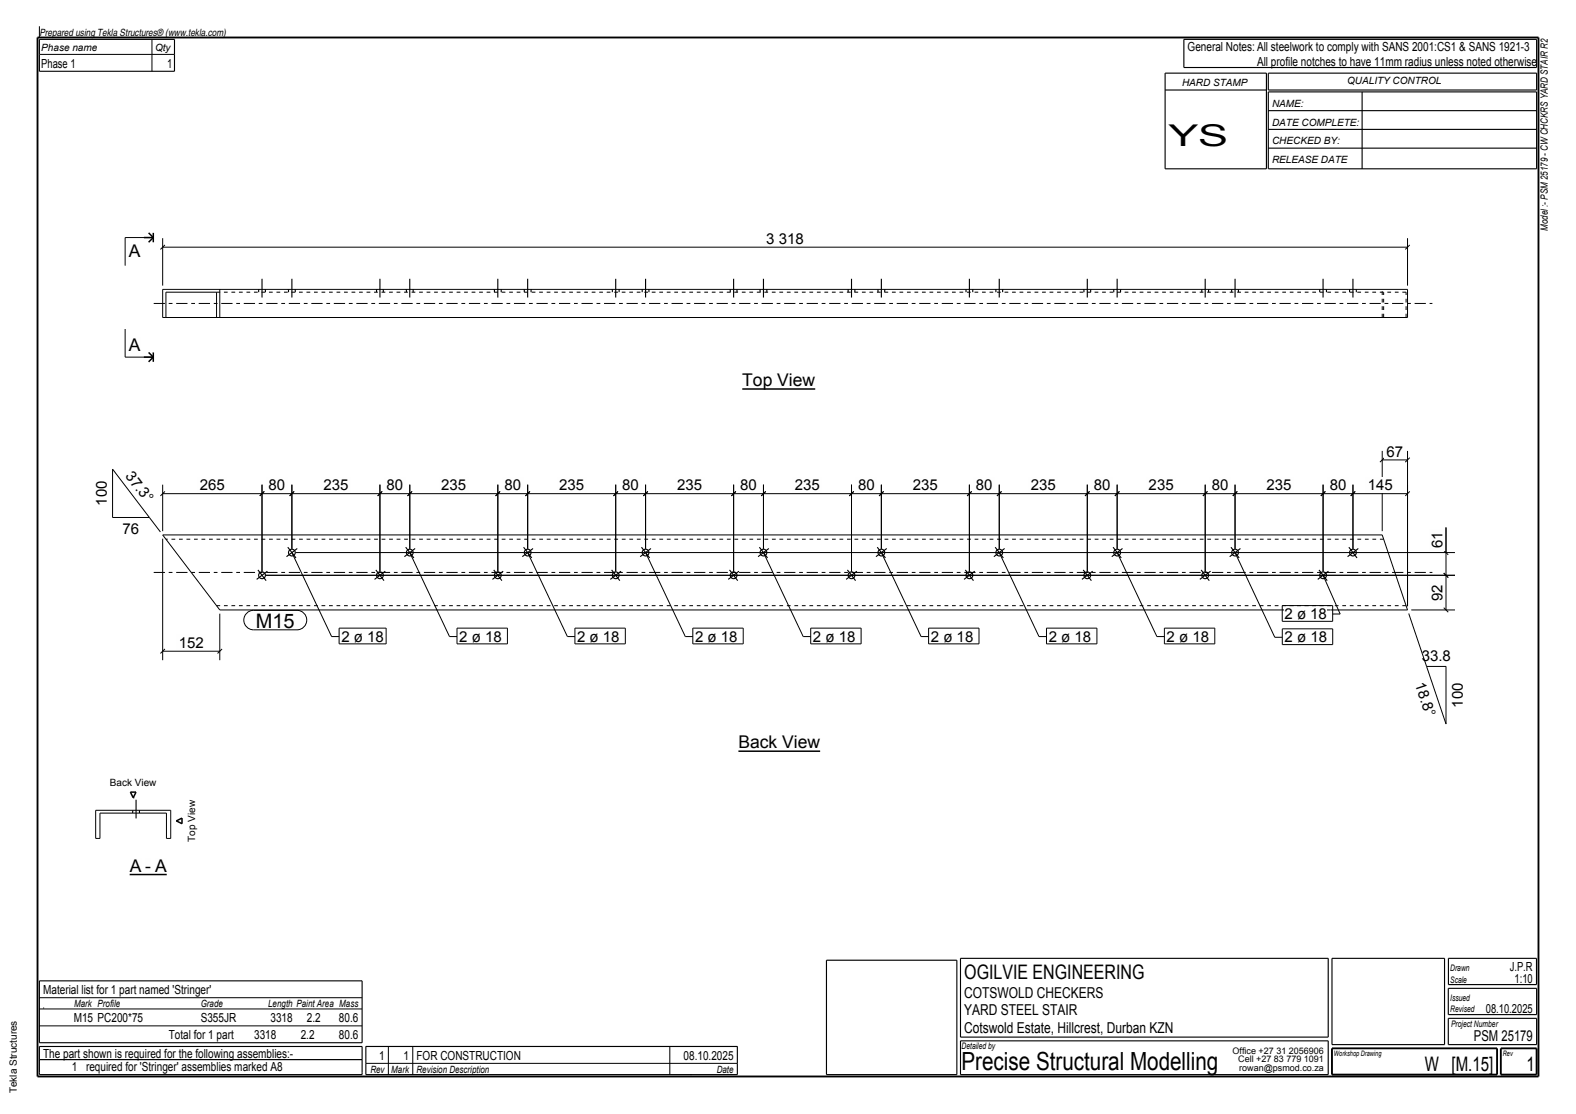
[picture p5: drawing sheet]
<svg xmlns="http://www.w3.org/2000/svg" width="420mm" height="297mm" viewBox="0 0 420 297" stroke-linecap="round" stroke-linejoin="round" font-family="sans-serif">
<path d="M10 10h400v277h-400z" fill="none" stroke="#000" stroke-width=".5"/>
<path d="M197.8 103.7h19.5" fill="none" stroke="#000" stroke-width=".4"/>
<path d="M197.8 99.5h19.5v3.5h-19.5z" fill-rule="evenodd" fill="#fefefb"/>
<path d="M196.8 200.3h21.8" fill="none" stroke="#000" stroke-width=".4"/>
<path d="M196.8 196h21.8v3.5h-21.8z" fill-rule="evenodd" fill="#fefefb"/>
<path d="M34.6 233.2h9.8" fill="none" stroke="#000" stroke-width=".4"/>
<g fill="#fefefb">
<path d="M34.6 228.9h3.1v3.5h-3.1z" fill-rule="evenodd"/>
<path d="M38.7 228.9h1.6v3.5h-1.6z" fill-rule="evenodd"/>
<path d="M41.3 228.9h3.1v3.5h-3.1z" fill-rule="evenodd"/>
</g>
<path d="M34.8 211.2h1.5l-.8 1.5zM47 218.9l1.5-.8v1.5z" fill="none" stroke="#000" stroke-width=".4"/>
<path d="M374.7 77.9h-317M368.4 84.6v-7.4M368.7 84.6v-6.7M374.7 84.6v-6.7M368.7 143.8h-324.5M374.7 161.5h-317" fill="none" stroke="#000" stroke-width=".27" stroke-dasharray="1 1 1 1" stroke-linecap="butt"/>
<g fill="none" stroke="#000" stroke-width=".27">
<path d="M10.5 14.5h36M10.5 7v3M40.5 10.5v8.5M40.9 63.3h-7.5v7.5M43.4 63.5v12.6M43.4 77.2h331.7v7.4h-331.7zM43.4 65.9h331.7M44 65.3l-1.2 1.2M58.6 77.2v7.4M375.1 63.5v12.6M375.7 65.3l-1.2 1.2M33.4 87.7v7.5h7.5"/>
<path d="M44.2 84.6v-6.7h13.5v6.7M39.8 138h-9.8v-12.9l12.7 16.7M43.4 129.2v12.4M43.4 131.6h331.7M44 131l-1.2 1.2M69.8 129.2v23.2M70.4 131l-1.2 1.2M77.8 129.2v17.1M78.4 131l-1.2 1.2M101.2 129.2v23.2M101.8 131l-1.2 1.2M109.2 129.2v17.1"/>
<path d="M109.8 131l-1.2 1.2M132.7 129.2v23.2M133.3 131l-1.2 1.2M140.6 129.2v17.1M141.2 131l-1.2 1.2M164.1 129.2v23.2M164.7 131l-1.2 1.2M172 129.2v17.1M172.6 131l-1.2 1.2M195.5 129.2v23.2M196.1 131l-1.2 1.2M203.5 129.2v17.1"/>
<path d="M204.1 131l-1.2 1.2M226.9 129.2v23.2M227.5 131l-1.2 1.2M234.9 129.2v17.1M235.5 131l-1.2 1.2M258.3 129.2v23.2M258.9 131l-1.2 1.2M266.3 129.2v17.1M266.9 131l-1.2 1.2M289.8 129.2v23.2M290.4 131l-1.2 1.2M297.7 129.2v17.1"/>
<path d="M298.3 131l-1.2 1.2M321.2 129.2v23.2M321.8 131l-1.2 1.2M329.1 129.2v17.1M329.7 131l-1.2 1.2M352.6 129.2v23.2M353.2 131l-1.2 1.2M360.6 129.2v17.1M361.2 131l-1.2 1.2M368.4 122.6h6.7M368.4 120.2v21.4M369 122l-1.2 1.2"/>
<path d="M375.1 120.2v41.4M375.7 131l-1.2 1.2M375.7 122l-1.2 1.2M43.4 143.6v32.4M43.4 142.6h325l6.7 20h-316.5zM70.8 153.4h317M77.8 147.3l10.6 22.4h2M78.8 147.3h309M109.2 147.3l10.6 22.4h2M140.6 147.3l10.6 22.4h2M172 147.3l10.6 22.4h2M203.5 147.3l10.5 22.4h2"/>
<path d="M234.9 147.3l10.6 22.4h2M266.3 147.3l10.6 22.4h2M297.7 147.3l10.6 22.4h2M329.1 147.3l10.6 22.6h2M352.6 153.4l4.6 10.3h-2M384.8 152.8l1.2 1.2M384.8 146.7l1.2 1.2M385.4 140.6v22M43.4 173.6h15.2M44 173l-1.2 1.2M58.6 163.6v12.4M59.2 173l-1.2 1.2"/>
<path d="M375.4 163.6l10 29.4v-15.3h-5.2M376.1 162.6h11.7M384.8 162l1.2 1.2M25.5 216h20v7.5h-1.1v-6.7h-17.8v6.7h-1.1zM10.5 266h86M10.5 273.5h86M10.5 269h86M11.5 268.7h.1M97.5 279h99M103.5 279v7.5M110 279v7.5M178.5 279v7.5"/>
<path d="M10.5 282.5h86M97.5 283.5h99M184 286.5h.1"/>
</g>
<path d="M41 80.9h340.7M41 152.6h340.7" fill="none" stroke="#000" stroke-width=".27" stroke-dasharray="3 1 1 1" stroke-linecap="butt"/>
<g fill="none" stroke="#000" stroke-width=".3">
<path d="M10.5 10.5h36v8.5h-36zM310.5 19.5h27v25.5h-27zM315.5 10.5h94v7.5h-94zM338 19.5h71.5v4.5h-71.5zM310.5 24h27M338 24.5h71.5v20.5h-71.5zM338 29.5h71.5M338 34.5h71.5M338 39.5h71.5M363 24.5v20.5M68.9 77.2v.7M69.8 74.3v5"/>
<path d="M70.7 77.2v.7M76.9 77.2v.7M77.8 74.3v5M78.7 77.2v.7M100.3 77.2v.7M101.2 74.3v5M102.1 77.2v.7M108.3 77.2v.7M109.2 74.3v5M110.1 77.2v.7M131.8 77.2v.7M132.7 74.3v5"/>
<path d="M133.6 77.2v.7M139.7 77.2v.7M140.6 74.3v5M141.5 77.2v.7M163.2 77.2v.7M164.1 74.3v5M165 77.2v.7M171.1 77.2v.7M172 74.3v5M172.9 77.2v.7M194.6 77.2v.7M195.5 74.3v5"/>
<path d="M196.4 77.2v.7M202.6 77.2v.7M203.5 74.3v5M204.4 77.2v.7M226 77.2v.7M226.9 74.3v5M227.8 77.2v.7M234 77.2v.7M234.9 74.3v5M235.8 77.2v.7M257.4 77.2v.7M258.3 74.3v5"/>
<path d="M259.2 77.2v.7M265.4 77.2v.7M266.3 74.3v5M267.2 77.2v.7M288.9 77.2v.7M289.8 74.3v5M290.7 77.2v.7M296.8 77.2v.7M297.7 74.3v5M298.6 77.2v.7M320.3 77.2v.7M321.2 74.3v5"/>
<path d="M322.1 77.2v.7M328.2 77.2v.7M329.1 74.3v5M330 77.2v.7M351.7 77.2v.7M352.6 74.3v5M353.5 77.2v.7M359.7 77.2v.7M360.6 74.3v5M361.5 77.2v.7M68.7 151.9l2.2 2.9M71.3 152.3l-2.9 2.2"/>
<path d="M76.7 145.9l2.2 2.9M79.2 146.2l-2.8 2.2M100.2 151.9l2.1 2.9M102.7 152.3l-2.9 2.2M108.1 145.9l2.2 2.9M110.6 146.2l-2.8 2.2M131.6 151.9l2.2 2.9M134.1 152.3l-2.9 2.2M139.5 145.9l2.2 2.9M142.1 146.2l-2.9 2.2M163 151.9l2.2 2.9M165.5 152.3l-2.8 2.2"/>
<path d="M171 145.9l2.1 2.9M173.5 146.2l-2.9 2.2M194.4 151.9l2.2 2.9M196.9 152.3l-2.8 2.2M202.4 145.9l2.2 2.9M204.9 146.2l-2.9 2.2M225.8 151.9l2.2 2.9M228.4 152.3l-2.9 2.2M233.8 145.9l2.2 2.9M236.3 146.2l-2.9 2.2M257.3 151.9l2.1 2.9M259.8 152.3l-2.9 2.2"/>
<path d="M265.2 145.9l2.2 2.9M267.7 146.2l-2.8 2.2M288.7 151.9l2.2 2.9M291.2 152.3l-2.9 2.2M296.6 145.9l2.2 2.9M299.2 146.2l-2.9 2.2M320.1 151.9l2.2 2.9M322.6 152.3l-2.9 2.2M328 145.9l2.2 2.9M330.6 146.2l-2.9 2.2M351.5 151.9l2.2 2.9M354 152.3l-2.8 2.2"/>
<path d="M359.5 145.9l2.1 2.9M362 146.2l-2.9 2.2M35.4 216v.8M36.3 213.2v5M37.2 216v.8M220.2 256h34.8v30.5h-34.8zM256 255.5h98v21h-98zM355 255.5h30v23h-30zM386 255.5h23.5v7h-23.5zM10.5 279h86v7.5h-86zM10.5 261.5h86v16.5h-86zM97.5 279h99v7.5h-99z"/>
<path d="M256 277.5h98v9h-98zM386 263.5h23.5v7h-23.5zM386 271.5h23.5v7h-23.5z"/>
<circle cx="69.8" cy="153.4" r=".9"/>
<circle cx="77.8" cy="147.3" r=".9"/>
<circle cx="101.2" cy="153.4" r=".9"/>
<circle cx="109.2" cy="147.3" r=".9"/>
<circle cx="132.7" cy="153.4" r=".9"/>
<circle cx="140.6" cy="147.3" r=".9"/>
<circle cx="164.1" cy="153.4" r=".9"/>
<circle cx="172" cy="147.3" r=".9"/>
<circle cx="195.5" cy="153.4" r=".9"/>
<circle cx="203.5" cy="147.3" r=".9"/>
<circle cx="226.9" cy="153.4" r=".9"/>
<circle cx="234.9" cy="147.3" r=".9"/>
<circle cx="258.3" cy="153.4" r=".9"/>
<circle cx="266.3" cy="147.3" r=".9"/>
<circle cx="289.8" cy="153.4" r=".9"/>
<circle cx="297.7" cy="147.3" r=".9"/>
<circle cx="321.2" cy="153.4" r=".9"/>
<circle cx="329.1" cy="147.3" r=".9"/>
<circle cx="352.6" cy="153.4" r=".9"/>
<circle cx="360.6" cy="147.3" r=".9"/>
</g>
<path d="M355 279.5h44v7h-44zM400 279.5h9.5v7h-9.5z" fill="none" stroke="#000" stroke-width=".5"/>
<path d="M34.4 65.1h3.1v3.5h-3.1z" fill-rule="evenodd" fill="#fefefb"/>
<path d="M38.4 63.3h2.5M39.6 62.1l1.3 1.2M40.9 62.1v2.5M40.9 63.3l-1.3 1.3" fill="none" stroke="#000" stroke-width=".4"/>
<path d="M34.4 90h3.1v3.5h-3.1z" fill-rule="evenodd" fill="#fefefb"/>
<path d="M38.4 95.2h2.5M39.6 94l1.3 1.2M40.9 94v2.5M40.9 95.2l-1.3 1.3" fill="none" stroke="#000" stroke-width=".4"/>
<g fill="#fefefb">
<path d="M203.6 61.4h11.2v4.2h-11.2z" fill-rule="evenodd"/>
<path d="M179.8 127.1h7.9v4.2h-7.9z" fill-rule="evenodd"/>
<path d="M153.8 168.1h11.3v3h-11.3z" fill-rule="evenodd"/>
<path d="M153.8 168.1h11.3v3h-11.3z" fill-rule="evenodd"/>
</g>
<path d="M166 168.1v3" fill="none" stroke="#fefefb" stroke-width=".27"/>
<path d="M153.2 167.5h13.4v4.2h-13.4z" fill="none" stroke="#000" stroke-width=".27"/>
<g fill="#fefefb">
<path d="M305.5 127.1h7.9v4.2h-7.9z" fill-rule="evenodd"/>
<path d="M71 127.1h5.6v4.2h-5.6z" fill-rule="evenodd"/>
<path d="M342.3 162.1h11.4v3h-11.4z" fill-rule="evenodd"/>
<path d="M342.3 162.1h11.4v3h-11.4z" fill-rule="evenodd"/>
</g>
<path d="M354.6 162.1v3" fill="none" stroke="#fefefb" stroke-width=".27"/>
<path d="M341.7 161.5h13.5v4.2h-13.5z" fill="none" stroke="#000" stroke-width=".27"/>
<g fill="#fefefb">
<path d="M380.9 141.1h4.2v5.7h-4.2z" fill-rule="evenodd"/>
<path d="M228.1 127.1h5.6v4.2h-5.6z" fill-rule="evenodd"/>
<path d="M133.8 127.1h5.7v4.2h-5.7z" fill-rule="evenodd"/>
<path d="M185.2 168.1h11.4v3h-11.4z" fill-rule="evenodd"/>
<path d="M185.2 168.1h11.4v3h-11.4z" fill-rule="evenodd"/>
</g>
<path d="M197.5 168.1v3" fill="none" stroke="#fefefb" stroke-width=".27"/>
<path d="M184.6 167.5h13.5v4.2h-13.5z" fill="none" stroke="#000" stroke-width=".27"/>
<g fill="#fefefb">
<path d="M52.7 127.1h7.8v4.2h-7.8z" fill-rule="evenodd"/>
<path d="M102.4 127.1h5.6v4.2h-5.6z" fill-rule="evenodd"/>
<path d="M336.9 127.1h7.9v4.2h-7.9z" fill-rule="evenodd"/>
<path d="M68.2 163.3h10.3v4h-10.3z" fill-rule="evenodd"/>
<path d="M68.2 163.3h10.3v4h-10.3z" fill-rule="evenodd"/>
</g>
<path d="M65.9 163.3l1.7-.6h11.5a2.6 2.6 0 0 1 2.6 2.6 2.6 2.6 0 0 1-2.6 2.6h-11.5a2.6 2.6 0 0 1-2.5-1.7 2.6 2.6 0 0 1 .8-2.9z" fill="none" stroke="#000" stroke-width=".27"/>
<g fill="#fefefb">
<path d="M363.9 127.1h7.9v4.2h-7.9z" fill-rule="evenodd"/>
<path d="M91 168.1h11.3v3h-11.3z" fill-rule="evenodd"/>
<path d="M91 168.1h11.3v3h-11.3z" fill-rule="evenodd"/>
</g>
<path d="M90.4 167.5h12.5v4.2h-12.5z" fill="none" stroke="#000" stroke-width=".27"/>
<g fill="#fefefb">
<path d="M196.7 127.1h5.6v4.2h-5.6z" fill-rule="evenodd"/>
<path d="M122.4 168.1h11.3v3h-11.3z" fill-rule="evenodd"/>
<path d="M122.4 168.1h11.3v3h-11.3z" fill-rule="evenodd"/>
</g>
<path d="M134.6 168.1v3" fill="none" stroke="#fefefb" stroke-width=".27"/>
<path d="M121.8 167.5h13.4v4.2h-13.4z" fill="none" stroke="#000" stroke-width=".27"/>
<g fill="#fefefb">
<path d="M274.1 127.1h7.9v4.2h-7.9z" fill-rule="evenodd"/>
<path d="M216.6 168.1h11.4v3h-11.4z" fill-rule="evenodd"/>
<path d="M216.6 168.1h11.4v3h-11.4z" fill-rule="evenodd"/>
</g>
<path d="M228.9 168.1v3" fill="none" stroke="#fefefb" stroke-width=".27"/>
<path d="M216 167.5h13.5v4.2h-13.5z" fill="none" stroke="#000" stroke-width=".27"/>
<g fill="#fefefb">
<path d="M259.5 127.1h5.6v4.2h-5.6z" fill-rule="evenodd"/>
<path d="M248.1 168.1h11.3v3h-11.3z" fill-rule="evenodd"/>
<path d="M248.1 168.1h11.3v3h-11.3z" fill-rule="evenodd"/>
</g>
<path d="M260.3 168.1v3" fill="none" stroke="#fefefb" stroke-width=".27"/>
<path d="M247.5 167.5h13.4v4.2h-13.4z" fill="none" stroke="#000" stroke-width=".27"/>
<g fill="#fefefb">
<path d="M242.7 127.1h7.8v4.2h-7.8z" fill-rule="evenodd"/>
<path d="M279.5 168.1h11.3v3h-11.3z" fill-rule="evenodd"/>
<path d="M279.5 168.1h11.3v3h-11.3z" fill-rule="evenodd"/>
</g>
<path d="M291.7 168.1v3" fill="none" stroke="#fefefb" stroke-width=".27"/>
<path d="M278.9 167.5h13.4v4.2h-13.4z" fill="none" stroke="#000" stroke-width=".27"/>
<g fill="#fefefb">
<path d="M310.9 168.1h11.3v3h-11.3z" fill-rule="evenodd"/>
<path d="M310.9 168.1h11.3v3h-11.3z" fill-rule="evenodd"/>
</g>
<path d="M323.1 168.1v3" fill="none" stroke="#fefefb" stroke-width=".27"/>
<path d="M310.3 167.5h13.4v4.2h-13.4z" fill="none" stroke="#000" stroke-width=".27"/>
<g fill="#fefefb">
<path d="M85.6 127.1h7.9v4.2h-7.9z" fill-rule="evenodd"/>
<path d="M342.3 168.3h11.4v3h-11.4z" fill-rule="evenodd"/>
<path d="M342.3 168.3h11.4v3h-11.4z" fill-rule="evenodd"/>
</g>
<path d="M354.6 168.3v3" fill="none" stroke="#fefefb" stroke-width=".27"/>
<path d="M341.7 167.7h13.5v4.2h-13.5z" fill="none" stroke="#000" stroke-width=".27"/>
<g fill="#fefefb">
<path d="M353.8 127.1h5.6v4.2h-5.6z" fill-rule="evenodd"/>
<path d="M322.3 127.1h5.7v4.2h-5.7z" fill-rule="evenodd"/>
<path d="M290.9 127.1h5.7v4.2h-5.7z" fill-rule="evenodd"/>
<path d="M211.3 127.1h7.8v4.2h-7.8z" fill-rule="evenodd"/>
<path d="M165.2 127.1h5.7v4.2h-5.7z" fill-rule="evenodd"/>
<path d="M148.4 127.1h7.9v4.2h-7.9z" fill-rule="evenodd"/>
<path d="M117 127.1h7.9v4.2h-7.9z" fill-rule="evenodd"/>
<path d="M47 169.1h7.9v4.2h-7.9z" fill-rule="evenodd"/>
<path d="M368.9 118.1h5.7v4.2h-5.7z" fill-rule="evenodd"/>
<path d="M380.9 155.2h4.2v5.6h-4.2z" fill-rule="evenodd"/>
</g>
<text font-size="8" x="311.4" y="39">YS</text>
<text font-size="6.7" x="256.3" y="285.3">Precise Structural Modelling</text>
<g font-size="5.3">
<text x="68.2" y="167.3">M15</text>
<text x="257" y="261">OGILVIE ENGINEERING</text>
<text x="379.8" y="285.5">W [M.15]</text>
<text x="406.8" y="285.5">1</text>
</g>
<g font-size="4.7">
<text x="34.4" y="68.6">A</text>
<text x="34.4" y="93.5">A</text>
<text x="197.8" y="103">Top View</text>
<text x="196.8" y="199.5">Back View</text>
<text x="34.6" y="232.4">A - A</text>
</g>
<g font-size="4">
<text x="204.2" y="65">3 318</text>
<text x="369.5" y="121.7">67</text>
<text x="33.3" y="126.9" transform="rotate(53 33.3 126.9)">37.3°</text>
<text x="53.3" y="130.7">265</text>
<text x="71.6" y="130.7">80</text>
<text x="86.2" y="130.7">235</text>
<text x="103" y="130.7">80</text>
<text x="117.6" y="130.7">235</text>
<text x="134.4" y="130.7">80</text>
<text x="149" y="130.7">235</text>
<text x="165.8" y="130.7">80</text>
<text x="180.4" y="130.7">235</text>
<text x="197.3" y="130.7">80</text>
<text x="211.9" y="130.7">235</text>
<text x="228.7" y="130.7">80</text>
<text x="243.3" y="130.7">235</text>
<text x="260.1" y="130.7">80</text>
<text x="274.7" y="130.7">235</text>
<text x="291.5" y="130.7">80</text>
<text x="306.1" y="130.7">235</text>
<text x="322.9" y="130.7">80</text>
<text x="337.5" y="130.7">235</text>
<text x="354.4" y="130.7">80</text>
<text x="364.5" y="130.7">145</text>
<text x="28.5" y="134.9" transform="rotate(-90 28.5 134.9)">100</text>
<text x="32.7" y="142.5">76</text>
<text x="384.5" y="146.2" transform="rotate(-90 384.5 146.2)">61</text>
<text x="384.5" y="160.2" transform="rotate(-90 384.5 160.2)">92</text>
<text x="342.3" y="165.1">2 ø 18</text>
<text x="47.6" y="172.7">152</text>
<text x="91" y="171.1">2 ø 18</text>
<text x="122.4" y="171.1">2 ø 18</text>
<text x="153.8" y="171.1">2 ø 18</text>
<text x="185.2" y="171.1">2 ø 18</text>
<text x="216.6" y="171.1">2 ø 18</text>
<text x="248.1" y="171.1">2 ø 18</text>
<text x="279.5" y="171.1">2 ø 18</text>
<text x="310.9" y="171.1">2 ø 18</text>
<text x="342.3" y="171.3">2 ø 18</text>
<text x="378.9" y="176.2">33.8</text>
<text x="377" y="182.3" transform="rotate(71 377 182.3)">18.8°</text>
<text x="389.9" y="188.7" transform="rotate(-90 389.9 188.7)">100</text>
<text x="257" y="266">COTSWOLD CHECKERS</text>
<text x="257" y="270.5">YARD STEEL STAIR</text>
<text x="257" y="275.5">Cotswold Estate, Hillcrest, Durban KZN</text>
<text x="392.8" y="277.5">PSM 25179</text>
</g>
<g font-size="3.3">
<text x="11" y="18">Phase 1</text>
<text x="44.5" y="18">1</text>
<text x="316.5" y="13.5">General Notes: All steelwork to comply with SANS 2001:CS1 &amp; SANS 1921-3</text>
<text x="335" y="17.5">All profile notches to have 11mm radius unless noted otherwise</text>
<text x="402.4" y="258.7">J.P.R</text>
<text x="403.6" y="262">1:10</text>
<text x="11.5" y="265">Material list for 1 part named 'Stringer'</text>
<text x="19.6" y="272.5">M15 PC200*75</text>
<text x="53.5" y="272.5">S355JR</text>
<text x="72.1" y="272.5">3318</text>
<text x="81.8" y="272.5">2.2</text>
<text x="90.3" y="272.5">80.6</text>
<text x="396" y="270">08.10.2025</text>
<text x="45" y="277">Total for 1 part</text>
<text x="67.7" y="277">3318</text>
<text x="80.1" y="277">2.2</text>
<text x="90.3" y="277">80.6</text>
<text x="11.5" y="282">The part shown is required for the following assemblies:-</text>
<text x="19.2" y="285.5">1 required for 'Stringer' assemblies marked A8</text>
<text x="101" y="282.5">1</text>
<text x="107.5" y="282.5">1 FOR CONSTRUCTION</text>
<text x="182.2" y="282.5">08.10.2025</text>
</g>
<g font-size="2.7">
<text x="10.5" y="9.5">Prepared using Tekla Structures® (www.tekla.com)</text>
<text x="11" y="13.5">Phase name</text>
<text x="41.3" y="13.5">Qty</text>
<text x="315" y="23">HARD STAMP</text>
<text x="359" y="22.5">QUALITY CONTROL</text>
<text x="339" y="28.5">NAME:</text>
<text x="339" y="33.5">DATE COMPLETE:</text>
<text x="339" y="38.5">CHECKED BY:</text>
<text x="339" y="43.5">RELEASE DATE</text>
<text x="412.5" y="61.5" transform="rotate(-90 412.5 61.5)">Model :- PSM 25179 - CW CHCKRS YARD STAIR R2</text>
<text x="29.3" y="209.7">Back View</text>
<text x="52" y="224.4" transform="rotate(-90 52 224.4)">Top View</text>
<text x="19.8" y="268.5">Mark Profile</text>
<text x="53.5" y="268.5">Grade</text>
<text x="71.5" y="268.5">Length Paint Area Mass</text>
<text x="98.7" y="286">Rev</text>
<text x="104.3" y="286">Mark</text>
<text x="111" y="286">Revision Description</text>
<text x="191" y="286">Date</text>
<text x="4.5" y="291.5" transform="rotate(-90 4.5 291.5)">Tekla Structures</text>
</g>
<g font-size="2.4">
<text x="386.5" y="262">Scale</text>
<text x="386.5" y="258.7">Drawn</text>
<text x="386.5" y="266.8">Issued</text>
<text x="386.5" y="269.8">Revised</text>
<text x="386.7" y="273.7">Project Number</text>
<text x="256.3" y="279.7">Detailed by</text>
<text x="328.5" y="281">Office +27 31 2056906</text>
<text x="330" y="283.3">Cell +27 83 779 1091</text>
<text x="330.3" y="285.5">rowan@psmod.co.za</text>
</g>
<g font-size="2">
<text x="355.5" y="281.5">Workshop Drawing</text>
<text x="400.5" y="281.5">Rev</text>
</g>
</svg>
